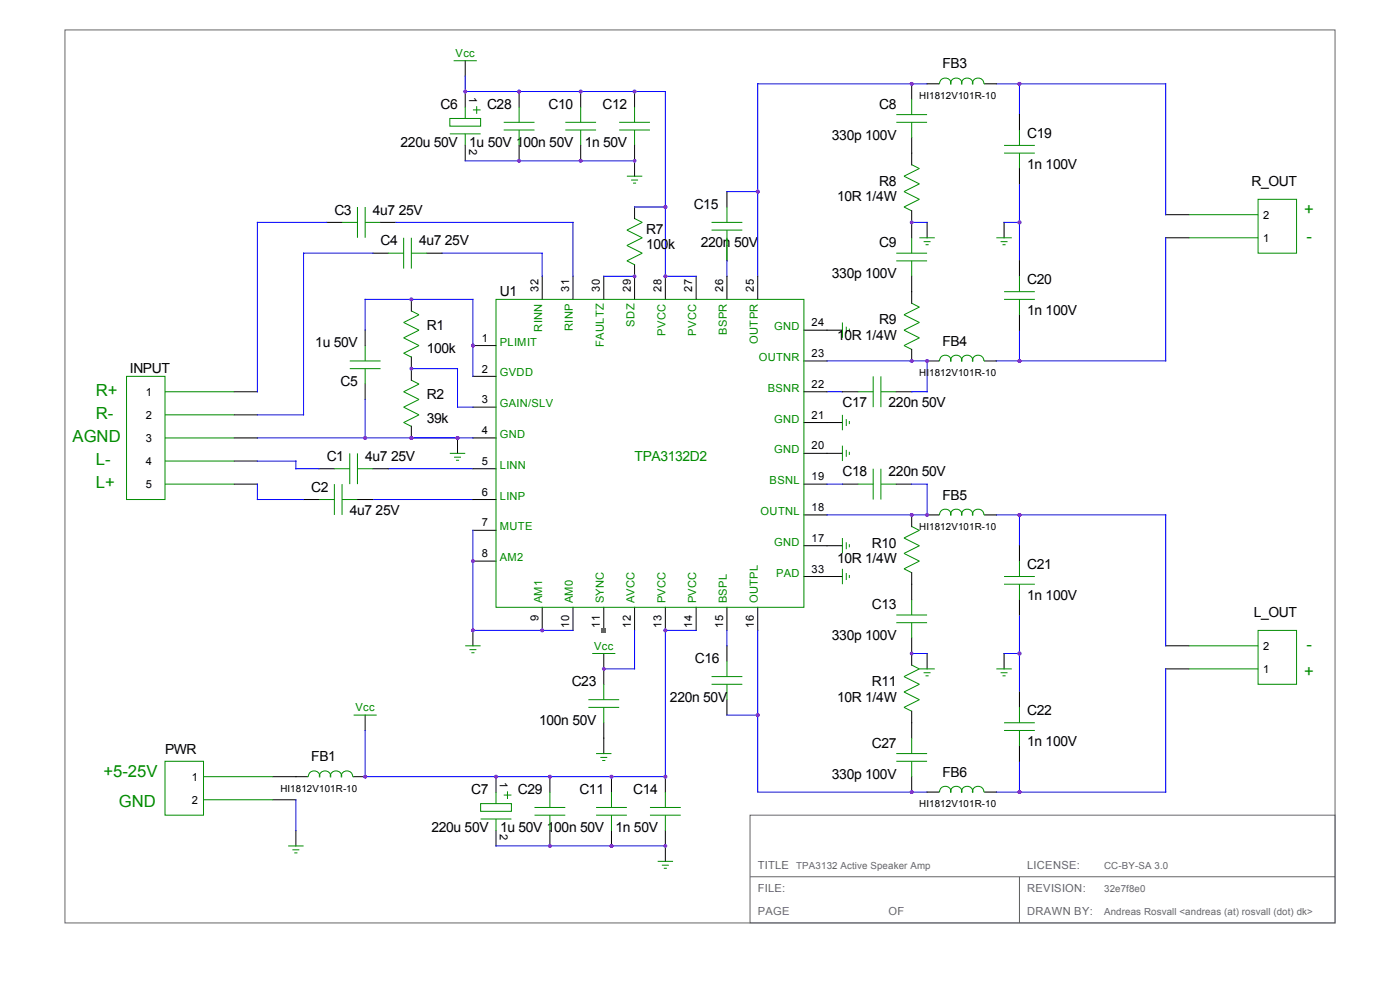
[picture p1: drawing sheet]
<svg xmlns="http://www.w3.org/2000/svg" width="297mm" height="210mm" viewBox="0 0 297 210" stroke-linecap="round" stroke-linejoin="round" font-family="sans-serif">
<g fill="none" stroke="#000" stroke-width=".21">
<path d="M98.7 12.9v3.2M98.7 19.4v3.3M110.1 19.4v3.3M123.2 19.4v3.3M134.6 19.4v3.3M193.4 17.8v3.2M196.7 17.8h2.4M208.9 17.8h2.5M98.7 30.8v3.3M110.1 30.8v3.3M123.2 30.8v3.3M134.6 30.8v6.6"/>
<path d="M193.4 29.2v5.8M216.3 24.3v3.3M216.3 35.7v3.3M69.3 47.2h3.3M79.1 53.7h3.3M80.7 47.2h3.3M90.5 53.7h3.3M115 58.6v4.9M121.6 58.6v4.9M128.1 58.6v4.9M134.6 43.9v2.5M134.6 56.1v7.4"/>
<path d="M141.2 58.6v4.9M147.7 58.6v4.9M154.2 40.6v3.3M154.2 52.1v3.2M154.2 58.6v4.9M160.7 58.6v4.9M193.4 44.7v5.7M193.4 58.6v5.8M196.7 47.2v3.2M213 47.2v3.2M216.3 55.3v3.3M247.3 45.5h4.9"/>
<path d="M247.3 50.4h4.9M77.5 70v3.3M87.3 63.5v2.5M87.3 75.7v5M100.3 73.3h4.9M100.3 79.8h4.9M170.5 70h8.2M170.5 76.6h4.9M193.4 74.1v2.5M196.7 76.6h2.4M208.9 76.6h2.5M216.3 66.8v3.2"/>
<path d="M49.7 92.9h4.9M49.7 83.1h4.9M49.7 88h4.9M49.7 97.8h4.9M67.7 99.4h3.2M77.5 81.5v3.2M79.1 99.4h3.3M87.3 90.4v2.5M97.1 92.9v3.3M100.3 86.4h4.9M100.3 92.9h4.9M100.3 99.4h4.9"/>
<path d="M170.5 83.1h4.9M170.5 89.6h8.2M170.5 96.2h8.2M178.7 83.1h3.3M190.1 83.1h3.3M49.7 102.7h4.9M64.4 106h3.3M75.8 106h3.3M100.3 106h4.9M100.3 112.5h4.9M100.3 119h4.9M170.5 102.7h4.9"/>
<path d="M170.5 109.2h4.9M170.5 115.8h8.2M178.7 102.7h3.3M190.1 102.7h3.3M193.4 109.2v2.5M196.7 109.2h2.4M208.9 109.2h2.5M216.3 115.8v3.2M100.3 133.7v3.3M115 128.8v4.9M121.6 128.8v4.9M128.1 128.8v4.9"/>
<path d="M128.1 138.6v6.6M134.6 128.8v4.9M141.2 128.8v4.9M147.7 128.8v4.9M154.2 128.8v4.9M154.2 137v3.3M160.7 128.8v4.9M170.5 122.3h8.2M193.4 121.5v5.7M193.4 135.4v5.7M196.7 138.6v3.3M213 138.6v3.3"/>
<path d="M216.3 127.2v3.3M247.3 137h4.9M77.5 151.7v3.3M128.1 153.3v6.6M154.2 148.4v3.3M193.4 150.9v5.7M216.3 146.8v3.3M216.3 158.2v3.3M247.3 141.9h4.9M57.9 169.6h4.9M57.9 164.8h7.3M62.8 176.2v3.2"/>
<path d="M75 164.8h2.5M105.2 164.8v3.2M105.2 176.2v3.2M116.7 164.8v3.2M116.7 176.2v3.2M129.7 164.8v3.2M129.7 176.2v3.2M141.2 164.8v3.2M141.2 176.2v6.5M193.4 164.8v3.2M196.7 168h2.4M208.9 168h2.5"/>
</g>
<g fill="none" stroke="#008b00" stroke-width=".21">
<path d="M96.2 12.9h4.9M199.1 17.8h.2a1.19 1.19 0 0 1 1.2-1.2 1.19 1.19 0 0 1 1.2 1.2 1.17 1.17 0 0 1 1.2-1.2 1.17 1.17 0 0 1 1.1 1.2 1.17 1.17 0 0 1 1.2-1.2 1.17 1.17 0 0 1 1.1 1.2 1.2 1.2 0 0 1 1.2-1.3 1.2 1.2 0 0 1 1.2 1.3h.2M95.4 25.1h6.6v1.7h-6.6zM95.4 28.4h6.6M98.7 22.7v2.4M98.7 28.4v2.4M100.3 23.3h1.7M101.1 22.5v1.7M106.9 25.9h6.5M106.9 27.6h6.5M110.1 22.7v3.2M110.1 27.6v3.2"/>
<path d="M119.9 25.9h6.6M119.9 27.6h6.6M123.2 22.7v3.2M123.2 27.6v3.2M131.4 25.9h6.5M131.4 27.6h6.5M133 37.4h3.3M133.9 38.2h1.5M134.3 38.8h.6M134.6 22.7v3.2M134.6 27.6v3.2M190.1 25.9h6.6"/>
<path d="M190.1 24.3h6.6M193.4 21v3.3M193.4 25.9v3.3M193.4 34.9l1.6 .8-3.2 1.7 3.2 1.6-3.2 1.6 3.2 1.7-3.2 1.6 1.6 .8M213 30.8h6.5M213 32.5h6.5M216.3 27.6v3.2M216.3 32.5v3.2M72.6 47.2h3.2M75.8 43.9v6.5M77.5 47.2h3.2M77.5 43.9v6.5"/>
<path d="M82.4 53.7h3.2M85.6 50.4v6.6M87.3 50.4v6.6M87.3 53.7h3.2M134.6 46.4l1.7 .8-3.3 1.6 3.3 1.6-3.3 1.7 3.3 1.6-3.3 1.6 1.6 .9M150.9 48.8h6.6M150.9 47.2h6.6M154.2 43.9v3.3M154.2 48.8v6.5M190.1 53.7h6.6M190.1 55.3h6.6M193.4 50.4v3.3"/>
<path d="M193.4 55.3v3.3M195 50.4h3.3M195.9 51.3h1.5M196.3 51.9h.7M211.4 50.4h3.2M212.3 51.3h1.4M212.7 51.9h.6M216.3 58.6v3.3M252.2 50.4h14.7M252.2 45.5h14.7M266.9 42.3h8.2v11.4h-8.2zM26.8 79.8h8.2v26.2h-8.2z"/>
<path d="M74.2 78.2h6.5M74.2 76.6h6.5M77.5 73.3v3.3M77.5 78.2v3.3M87.3 66l1.6 .8-3.3 1.6 3.3 1.6-3.3 1.7 3.3 1.6-3.3 1.6 1.7 .9M105.2 63.5h65.3v65.3h-65.3zM178.7 68.4v3.3M179.5 69.3v1.5M180.2 69.7v.7M185.2 79.8v6.6M186.9 79.8v6.6M193.4 64.3l1.6 .8-3.2 1.7 3.2 1.6-3.2 1.6 3.2 1.7-3.2 1.6 1.6 .8"/>
<path d="M199.1 76.6h.2a1.19 1.19 0 0 1 1.2-1.3 1.19 1.19 0 0 1 1.2 1.3 1.17 1.17 0 0 1 1.2-1.3 1.17 1.17 0 0 1 1.1 1.3 1.17 1.17 0 0 1 1.2-1.3 1.17 1.17 0 0 1 1.1 1.3 1.2 1.2 0 0 1 1.2-1.3 1.2 1.2 0 0 1 1.2 1.3h.2M213 61.9h6.5M213 63.5h6.5M216.3 63.5v3.3M35 83.1h14.7M35 88h14.7M35 92.9h14.7M35 97.8h14.7M70.9 99.4h3.3M74.2 96.2v6.5M75.8 96.2v6.5M75.8 99.4h3.3"/>
<path d="M87.3 80.7l1.6 .8-3.3 1.6 3.3 1.6-3.3 1.7 3.3 1.6-3.3 1.6 1.7 .8M95.4 96.2h3.3M96.3 97h1.5M96.7 97.6h.7M178.7 88v3.3M178.7 94.5v3.3M179.5 88.9v1.5M179.5 95.4v1.5M180.2 89.3v.7M180.2 95.8v.7M182 83.1h3.2M185.2 99.4v6.6"/>
<path d="M186.9 99.4v6.6M186.9 83.1h3.2M35 102.7h14.7M67.7 106h3.2M70.9 102.7v6.5M72.6 102.7v6.5M72.6 106h3.2M178.7 114.1v3.3M179.5 115v1.5M180.2 115.4v.7M182 102.7h3.2M186.9 102.7h3.2"/>
<path d="M193.4 111.7l1.6 .8-3.2 1.6 3.2 1.7-3.2 1.6 3.2 1.6-3.2 1.7 1.6 .8M199.1 109.2h.2a1.19 1.19 0 0 1 1.2-1.2 1.19 1.19 0 0 1 1.2 1.3 1.17 1.17 0 0 1 1.2-1.3 1.17 1.17 0 0 1 1.1 1.3 1.17 1.17 0 0 1 1.2-1.3 1.17 1.17 0 0 1 1.1 1.3 1.2 1.2 0 0 1 1.2-1.3 1.2 1.2 0 0 1 1.2 1.2h.2M216.3 119v3.3M98.7 137h3.3M99.6 137.8h1.5M100 138.5h.7M125.6 138.6h4.9M178.7 120.7v3.2M179.5 121.6v1.4M180.2 122v.6M190.1 130.5h6.6M190.1 132.1h6.6"/>
<path d="M193.4 127.2v3.3M193.4 132.1v3.3M213 122.3h6.5M213 123.9h6.5M216.3 123.9v3.3M252.2 137h14.7M266.9 133.7h8.2v11.5h-8.2zM75 151.7h4.9M124.8 148.4h6.6M124.8 150.1h6.6M126.5 159.9h3.2M128.1 145.2v3.2"/>
<path d="M128.1 150.1v3.2M150.9 145.2h6.6M150.9 143.5h6.6M154.2 140.3v3.2M154.2 145.2v3.2M190.1 159.9h6.6M193.4 156.6v3.3M193.4 141.1l1.6 .8M195.9 142.7h1.5M196.3 143.4h.7M198.3 141.9h-3.3l-3.2 1.6 3.2 1.7-3.2 1.6 3.2 1.6-3.2 1.7 1.6 .8M211.4 141.9h3.2"/>
<path d="M212.3 142.7h1.4M212.7 143.4h.6M213 153.3h6.5M213 155h6.5M216.3 150.1v3.2M216.3 155v3.2M252.2 141.9h14.7M35 161.5h8.2v11.4h-8.2zM43.2 164.8h14.7M43.2 169.6h14.7M61.1 179.4h3.3M65.2 164.8h.2a1.19 1.19 0 0 1 1.2-1.3 1.19 1.19 0 0 1 1.2 1.3 1.17 1.17 0 0 1 1.2-1.3 1.17 1.17 0 0 1 1.1 1.3 1.17 1.17 0 0 1 1.2-1.3 1.17 1.17 0 0 1 1.1 1.3 1.2 1.2 0 0 1 1.2-1.3 1.2 1.2 0 0 1 1.2 1.3h.2"/>
<path d="M102 170.5h6.5v1.6h-6.5zM102 173.7h6.5M105.2 168v2.5M105.2 173.7v2.5M106.9 168.7h1.6M107.7 167.9v1.6M113.4 171.3h6.5M113.4 172.9h6.5M116.7 168v3.3M116.7 172.9v3.3M126.5 171.3h6.5M126.5 172.9h6.5"/>
<path d="M127.4 160.7h1.4M127.8 161.3h.6M129.7 168v3.3M129.7 172.9v3.3M137.9 171.3h6.5M137.9 172.9h6.5M141.2 168v3.3M141.2 172.9v3.3M190.1 161.5h6.6M193.4 161.5v3.3M199.1 168h.2a1.19 1.19 0 0 1 1.2-1.2 1.19 1.19 0 0 1 1.2 1.3 1.17 1.17 0 0 1 1.2-1.3 1.17 1.17 0 0 1 1.1 1.3 1.17 1.17 0 0 1 1.2-1.3 1.17 1.17 0 0 1 1.1 1.3 1.2 1.2 0 0 1 1.2-1.3 1.2 1.2 0 0 1 1.2 1.2h.2M62 180.3h1.5"/>
<path d="M62.4 180.9h.7M139.5 182.7h3.3M140.4 183.5h1.5M140.8 184.2h.7"/>
</g>
<g fill="none" stroke="#00f" stroke-width=".21">
<path d="M98.7 16.1v3.3h42.5v39.2h6.5M196.7 17.8h-36v40.8M211.4 17.8h35.9v27.7M216.3 17.8v6.5M98.7 34.1h35.9M216.3 39v16.3M69.3 47.2h-14.7v35.9M79.1 53.7h-14.7v34.3h-9.8M84 47.2h37.6v11.4M93.8 53.7h21.2v4.9M128.1 58.6h6.5M134.6 43.9h6.6"/>
<path d="M154.2 55.3v3.3M154.2 40.6h6.5M193.4 47.2h3.3M213 47.2h3.3M247.3 50.4v26.2h-35.9M77.5 70v-6.5h22.8v16.3M87.3 78.2h9.8v8.2h3.2M175.4 76.6h21.3v6.5h-3.3M216.3 70v6.6M54.6 97.8h8.2v1.6h4.9M54.6 92.9h45.7M77.5 84.7v8.2"/>
<path d="M82.4 99.4h17.9M175.4 83.1h3.3M54.6 102.7v3.3h9.8M79.1 106h21.2M100.3 112.5v21.2h21.3M175.4 102.7h3.3M193.4 102.7h3.3v6.5h-21.3M211.4 109.2h35.9v27.8M216.3 109.2v6.6M134.6 133.7v8.2h-6.5M147.7 133.7h-6.5v31.1h-63.7v-9.8M154.2 133.7v3.3"/>
<path d="M160.7 133.7v34.3h36M193.4 138.6h3.3M213 138.6h3.3M216.3 130.5v16.3M154.2 151.7h6.5M247.3 141.9v26.1h-35.9M62.8 169.6v6.6M105.2 179.4h36M216.3 161.5v6.5"/>
</g>
<path d="M13.8 6.3h269.4v189.5h-269.4zM159.1 172.9h124.1v22.9h-124.1zM159.1 186h124.1M216.3 186v9.8" fill="none" stroke="#666" stroke-width=".21"/>
<g fill="#a020f0">
<circle cx="160.7" cy="40.6" r=".41"/>
<circle cx="193.4" cy="76.6" r=".41"/>
<circle cx="196.7" cy="76.6" r=".41"/>
<circle cx="87.3" cy="92.9" r=".41"/>
<circle cx="100.3" cy="73.3" r=".41"/>
<circle cx="100.3" cy="119" r=".41"/>
<circle cx="115" cy="133.7" r=".41"/>
</g>
<path d="M127.6 133.2h1v1h-1z" fill="#f00"/>
<g fill="#a020f0">
<circle cx="160.7" cy="151.7" r=".41"/>
<circle cx="193.4" cy="17.8" r=".41"/>
<circle cx="193.4" cy="109.2" r=".41"/>
<circle cx="196.7" cy="109.2" r=".41"/>
<circle cx="193.4" cy="168" r=".41"/>
<circle cx="141.1" cy="43.9" r=".41"/>
<circle cx="141.1" cy="58.6" r=".41"/>
<circle cx="105.2" cy="164.8" r=".41"/>
<circle cx="129.7" cy="164.8" r=".41"/>
<circle cx="129.7" cy="179.4" r=".41"/>
<circle cx="116.7" cy="179.4" r=".41"/>
<circle cx="141.1" cy="179.4" r=".41"/>
<circle cx="116.7" cy="164.8" r=".41"/>
<circle cx="77.5" cy="164.8" r=".41"/>
<circle cx="141.1" cy="164.8" r=".41"/>
<circle cx="141.1" cy="133.7" r=".41"/>
<circle cx="97.1" cy="92.9" r=".41"/>
<circle cx="87.3" cy="63.5" r=".41"/>
<circle cx="87.3" cy="92.9" r=".41"/>
<circle cx="77.5" cy="92.9" r=".41"/>
<circle cx="100.3" cy="73.3" r=".41"/>
<circle cx="87.3" cy="78.2" r=".41"/>
<circle cx="134.6" cy="58.6" r=".41"/>
<circle cx="100.3" cy="119" r=".41"/>
<circle cx="100.3" cy="133.7" r=".41"/>
<circle cx="115" cy="133.7" r=".41"/>
<circle cx="216.3" cy="17.8" r=".41"/>
<circle cx="216.3" cy="76.6" r=".41"/>
<circle cx="216.3" cy="47.2" r=".41"/>
<circle cx="196.7" cy="76.6" r=".41"/>
<circle cx="123.2" cy="19.4" r=".41"/>
<circle cx="123.2" cy="34.1" r=".41"/>
<circle cx="134.6" cy="19.4" r=".41"/>
<circle cx="110.1" cy="34.1" r=".41"/>
<circle cx="134.6" cy="34.1" r=".41"/>
<circle cx="110.1" cy="19.4" r=".41"/>
<circle cx="98.7" cy="19.4" r=".41"/>
<circle cx="216.3" cy="109.2" r=".41"/>
<circle cx="216.3" cy="168" r=".41"/>
<circle cx="216.3" cy="138.6" r=".41"/>
<circle cx="193.4" cy="47.2" r=".41"/>
<circle cx="193.4" cy="138.6" r=".41"/>
<circle cx="128.1" cy="141.9" r=".41"/>
<circle cx="193.4" cy="76.6" r=".41"/>
</g>
<g font-size="3.5" fill="#008b00">
<text x="276.7" y="45.5">+</text>
<text x="277.1" y="51.4">-</text>
<text x="20.3" y="84">R+</text>
<text x="20.3" y="88.9">R-</text>
<text x="15.4" y="93.8">AGND</text>
<text x="20.3" y="98.7">L-</text>
<text x="20.3" y="103.6">L+</text>
<text x="277.1" y="137.9">-</text>
<text x="276.7" y="143.5">+</text>
<text x="21.9" y="164.7">+5-25V</text>
<text x="25.2" y="171.3">GND</text>
</g>
<g font-size="2.9">
<text x="199.9" y="14.5">FB3</text>
<text x="93.5" y="23.1">C6</text>
<text x="103.3" y="23.1">C28</text>
<text x="116.4" y="23.1">C10</text>
<text x="127.8" y="23.1">C12</text>
<text x="186.5" y="23.1">C8</text>
<text x="176.5" y="29.6">330p 100V</text>
<text x="217.9" y="29.2">C19</text>
<text x="85" y="31.2">220u 50V</text>
<text x="99.5" y="31.2">1u 50V 100n 50V</text>
<text x="124" y="31.2">1n 50V</text>
<text x="217.9" y="35.7">1n 100V</text>
<text x="186.5" y="39.4">R8</text>
<text x="265.5" y="39.4">R_OUT</text>
<text x="70.9" y="45.5">C3</text>
<text x="79.1" y="45.5">4u7 25V</text>
<text x="147.2" y="44.4">C15</text>
<text x="177.6" y="42.7">10R 1/4W</text>
<text x="80.7" y="52.1">C4</text>
<text x="88.9" y="52.1">4u7 25V</text>
<text x="137.1" y="49.6">R7</text>
<text x="137.1" y="52.9">100k</text>
<text x="148.7" y="52.5">220n 50V</text>
<text x="186.5" y="52.5">C9</text>
<text x="176.5" y="59">330p 100V</text>
<text x="106" y="62.7">U1</text>
<text x="217.9" y="60.2">C20</text>
<text x="90.5" y="70">R1</text>
<text x="186.5" y="68.8">R9</text>
<text x="217.9" y="66.8">1n 100V</text>
<text x="66.9" y="73.7">1u 50V</text>
<text x="90.5" y="74.9">100k</text>
<text x="177.6" y="72.1">10R 1/4W</text>
<text x="199.9" y="73.3">FB4</text>
<text x="27.5" y="79">INPUT</text>
<text x="72.2" y="81.9">C5</text>
<text x="90.5" y="84.7">R2</text>
<text x="90.5" y="89.6">39k</text>
<text x="178.7" y="86.4">C17</text>
<text x="188.5" y="86.4">220n 50V</text>
<text x="69.3" y="97.8">C1</text>
<text x="77.5" y="97.8">4u7 25V</text>
<text x="178.7" y="101.1">C18</text>
<text x="188.5" y="101.1">220n 50V</text>
<text x="66" y="104.3">C2</text>
<text x="199.9" y="106">FB5</text>
<text x="74.2" y="109.2">4u7 25V</text>
<text x="177.6" y="119.4">10R 1/4W</text>
<text x="185" y="116.2">R10</text>
<text x="217.9" y="120.7">C21</text>
<text x="185" y="129.2">C13</text>
<text x="217.9" y="127.2">1n 100V</text>
<text x="266" y="130.9">L_OUT</text>
<text x="176.5" y="135.8">330p 100V</text>
<text x="147.4" y="140.7">C16</text>
<text x="121.3" y="145.6">C23</text>
<text x="142.1" y="148.8">220n 50V</text>
<text x="177.6" y="148.8">10R 1/4W</text>
<text x="185" y="145.5">R11</text>
<text x="114.4" y="153.7">100n 50V</text>
<text x="217.9" y="151.7">C22</text>
<text x="35" y="159.9">PWR</text>
<text x="66" y="161.5">FB1</text>
<text x="185" y="158.6">C27</text>
<text x="217.9" y="158.2">1n 100V</text>
<text x="176.5" y="165.1">330p 100V</text>
<text x="199.9" y="164.8">FB6</text>
<text x="100" y="168.4">C7</text>
<text x="109.8" y="168.4">C29</text>
<text x="122.9" y="168.4">C11</text>
<text x="134.3" y="168.4">C14</text>
<text x="91.5" y="176.6">220u 50V</text>
<text x="106.1" y="176.6">1u 50V 100n 50V</text>
<text x="130.6" y="176.6">1n 50V</text>
</g>
<text font-size="2.9" fill="#008b00" x="134.6" y="97.8">TPA3132D2</text>
<g font-size="2.4" fill="#008b00">
<text x="96.7" y="12.1">Vcc</text>
<text x="115" y="70.4" transform="rotate(-90 115 70.4)">RINN</text>
<text x="121.6" y="70.2" transform="rotate(-90 121.6 70.2)">RINP</text>
<text x="134.6" y="69.3" transform="rotate(-90 134.6 69.3)">SDZ</text>
<text x="141.1" y="71.2" transform="rotate(-90 141.1 71.2)">PVCC</text>
<text x="147.7" y="71.2" transform="rotate(-90 147.7 71.2)">PVCC</text>
<text x="154.2" y="71" transform="rotate(-90 154.2 71)">BSPR</text>
<text x="164.2" y="70">GND</text>
<text x="106" y="73.3">PLIMIT</text>
<text x="128.1" y="73.7" transform="rotate(-90 128.1 73.7)">FAULTZ</text>
<text x="160.7" y="73" transform="rotate(-90 160.7 73)">OUTPR</text>
<text x="160.9" y="76.6">OUTNR</text>
<text x="106" y="79.8">GVDD</text>
<text x="162.9" y="83.1">BSNR</text>
<text x="106" y="86.4">GAIN/SLV</text>
<text x="164.2" y="89.6">GND</text>
<text x="106" y="92.9">GND</text>
<text x="106" y="99.4">LINN</text>
<text x="164.2" y="96.2">GND</text>
<text x="106" y="106">LINP</text>
<text x="163.3" y="102.7">BSNL</text>
<text x="106" y="112.5">MUTE</text>
<text x="161.4" y="109.2">OUTNL</text>
<text x="106" y="119">AM2</text>
<text x="164.2" y="115.8">GND</text>
<text x="164.7" y="122.3">PAD</text>
<text x="115" y="128" transform="rotate(-90 115 128)">AM1</text>
<text x="121.6" y="128" transform="rotate(-90 121.6 128)">AM0</text>
<text x="128.1" y="128" transform="rotate(-90 128.1 128)">SYNC</text>
<text x="134.6" y="128" transform="rotate(-90 134.6 128)">AVCC</text>
<text x="141.1" y="128" transform="rotate(-90 141.1 128)">PVCC</text>
<text x="147.7" y="128" transform="rotate(-90 147.7 128)">PVCC</text>
<text x="154.2" y="128" transform="rotate(-90 154.2 128)">BSPL</text>
<text x="160.7" y="128" transform="rotate(-90 160.7 128)">OUTPL</text>
<text x="126" y="137.8">Vcc</text>
<text x="75.4" y="150.9">Vcc</text>
</g>
<g font-size="2.4">
<text x="99.5" y="20.5" transform="rotate(90 99.5 20.5)">1</text>
<text x="99.5" y="31.7" transform="rotate(90 99.5 31.7)">2</text>
<text x="268" y="46.5">2</text>
<text x="268" y="51.4">1</text>
<text x="114.2" y="61.9" transform="rotate(-90 114.2 61.9)">32</text>
<text x="120.7" y="61.9" transform="rotate(-90 120.7 61.9)">31</text>
<text x="127.3" y="61.9" transform="rotate(-90 127.3 61.9)">30</text>
<text x="133.8" y="61.9" transform="rotate(-90 133.8 61.9)">29</text>
<text x="140.3" y="61.9" transform="rotate(-90 140.3 61.9)">28</text>
<text x="146.9" y="61.9" transform="rotate(-90 146.9 61.9)">27</text>
<text x="153.4" y="61.9" transform="rotate(-90 153.4 61.9)">26</text>
<text x="159.9" y="61.9" transform="rotate(-90 159.9 61.9)">25</text>
<text x="172.2" y="69.2">24</text>
<text x="102.2" y="72.5">1</text>
<text x="172.2" y="75.8">23</text>
<text x="30.9" y="83.9">1</text>
<text x="102.2" y="79">2</text>
<text x="172.2" y="82.3">22</text>
<text x="30.9" y="88.8">2</text>
<text x="102.2" y="85.5">3</text>
<text x="172.2" y="88.8">21</text>
<text x="30.9" y="93.7">3</text>
<text x="102.2" y="92.1">4</text>
<text x="172.2" y="95.3">20</text>
<text x="30.9" y="98.6">4</text>
<text x="102.2" y="98.6">5</text>
<text x="172.2" y="101.9">19</text>
<text x="30.9" y="103.5">5</text>
<text x="102.2" y="105.1">6</text>
<text x="102.2" y="111.7">7</text>
<text x="172.2" y="108.4">18</text>
<text x="102.2" y="118.2">8</text>
<text x="172.2" y="114.9">17</text>
<text x="172.2" y="121.5">33</text>
<text x="114.2" y="131.8" transform="rotate(-90 114.2 131.8)">9</text>
<text x="120.7" y="133.2" transform="rotate(-90 120.7 133.2)">10</text>
<text x="127.3" y="133.2" transform="rotate(-90 127.3 133.2)">11</text>
<text x="133.8" y="133.2" transform="rotate(-90 133.8 133.2)">12</text>
<text x="140.3" y="133.2" transform="rotate(-90 140.3 133.2)">13</text>
<text x="146.9" y="133.2" transform="rotate(-90 146.9 133.2)">14</text>
<text x="153.4" y="133.2" transform="rotate(-90 153.4 133.2)">15</text>
<text x="159.9" y="133.2" transform="rotate(-90 159.9 133.2)">16</text>
<text x="268" y="137.9">2</text>
<text x="268" y="142.8">1</text>
<text x="40.7" y="165.6">1</text>
<text x="106" y="165.8" transform="rotate(90 106 165.8)">1</text>
<text x="40.7" y="170.5">2</text>
<text x="106" y="177" transform="rotate(90 106 177)">2</text>
</g>
<g font-size="2.4" fill="#666">
<text x="160.7" y="184.3">TITLE</text>
<text x="217.9" y="184.3">LICENSE:</text>
<text x="160.7" y="189.2">FILE:</text>
<text x="217.9" y="189.2">REVISION:</text>
<text x="160.7" y="194.1">PAGE</text>
<text x="188.5" y="194.1">OF</text>
<text x="217.9" y="194.1">DRAWN BY:</text>
</g>
<g font-size="2.1">
<text x="195" y="20.9">HI1812V101R-10</text>
<text x="195" y="79.7">HI1812V101R-10</text>
<text x="195" y="112.4">HI1812V101R-10</text>
<text x="59.5" y="167.9">HI1812V101R-10</text>
<text x="195" y="171.2">HI1812V101R-10</text>
</g>
<g font-size="2.1" fill="#666">
<text x="168.9" y="184.3">TPA3132 Active Speaker Amp</text>
<text x="234.2" y="184.3">CC-BY-SA 3.0</text>
<text x="234.2" y="189.2">32e7f8e0</text>
<text x="234.2" y="194.1">Andreas Rosvall &lt;andreas (at) rosvall (dot) dk&gt;</text>
</g>
</svg>
